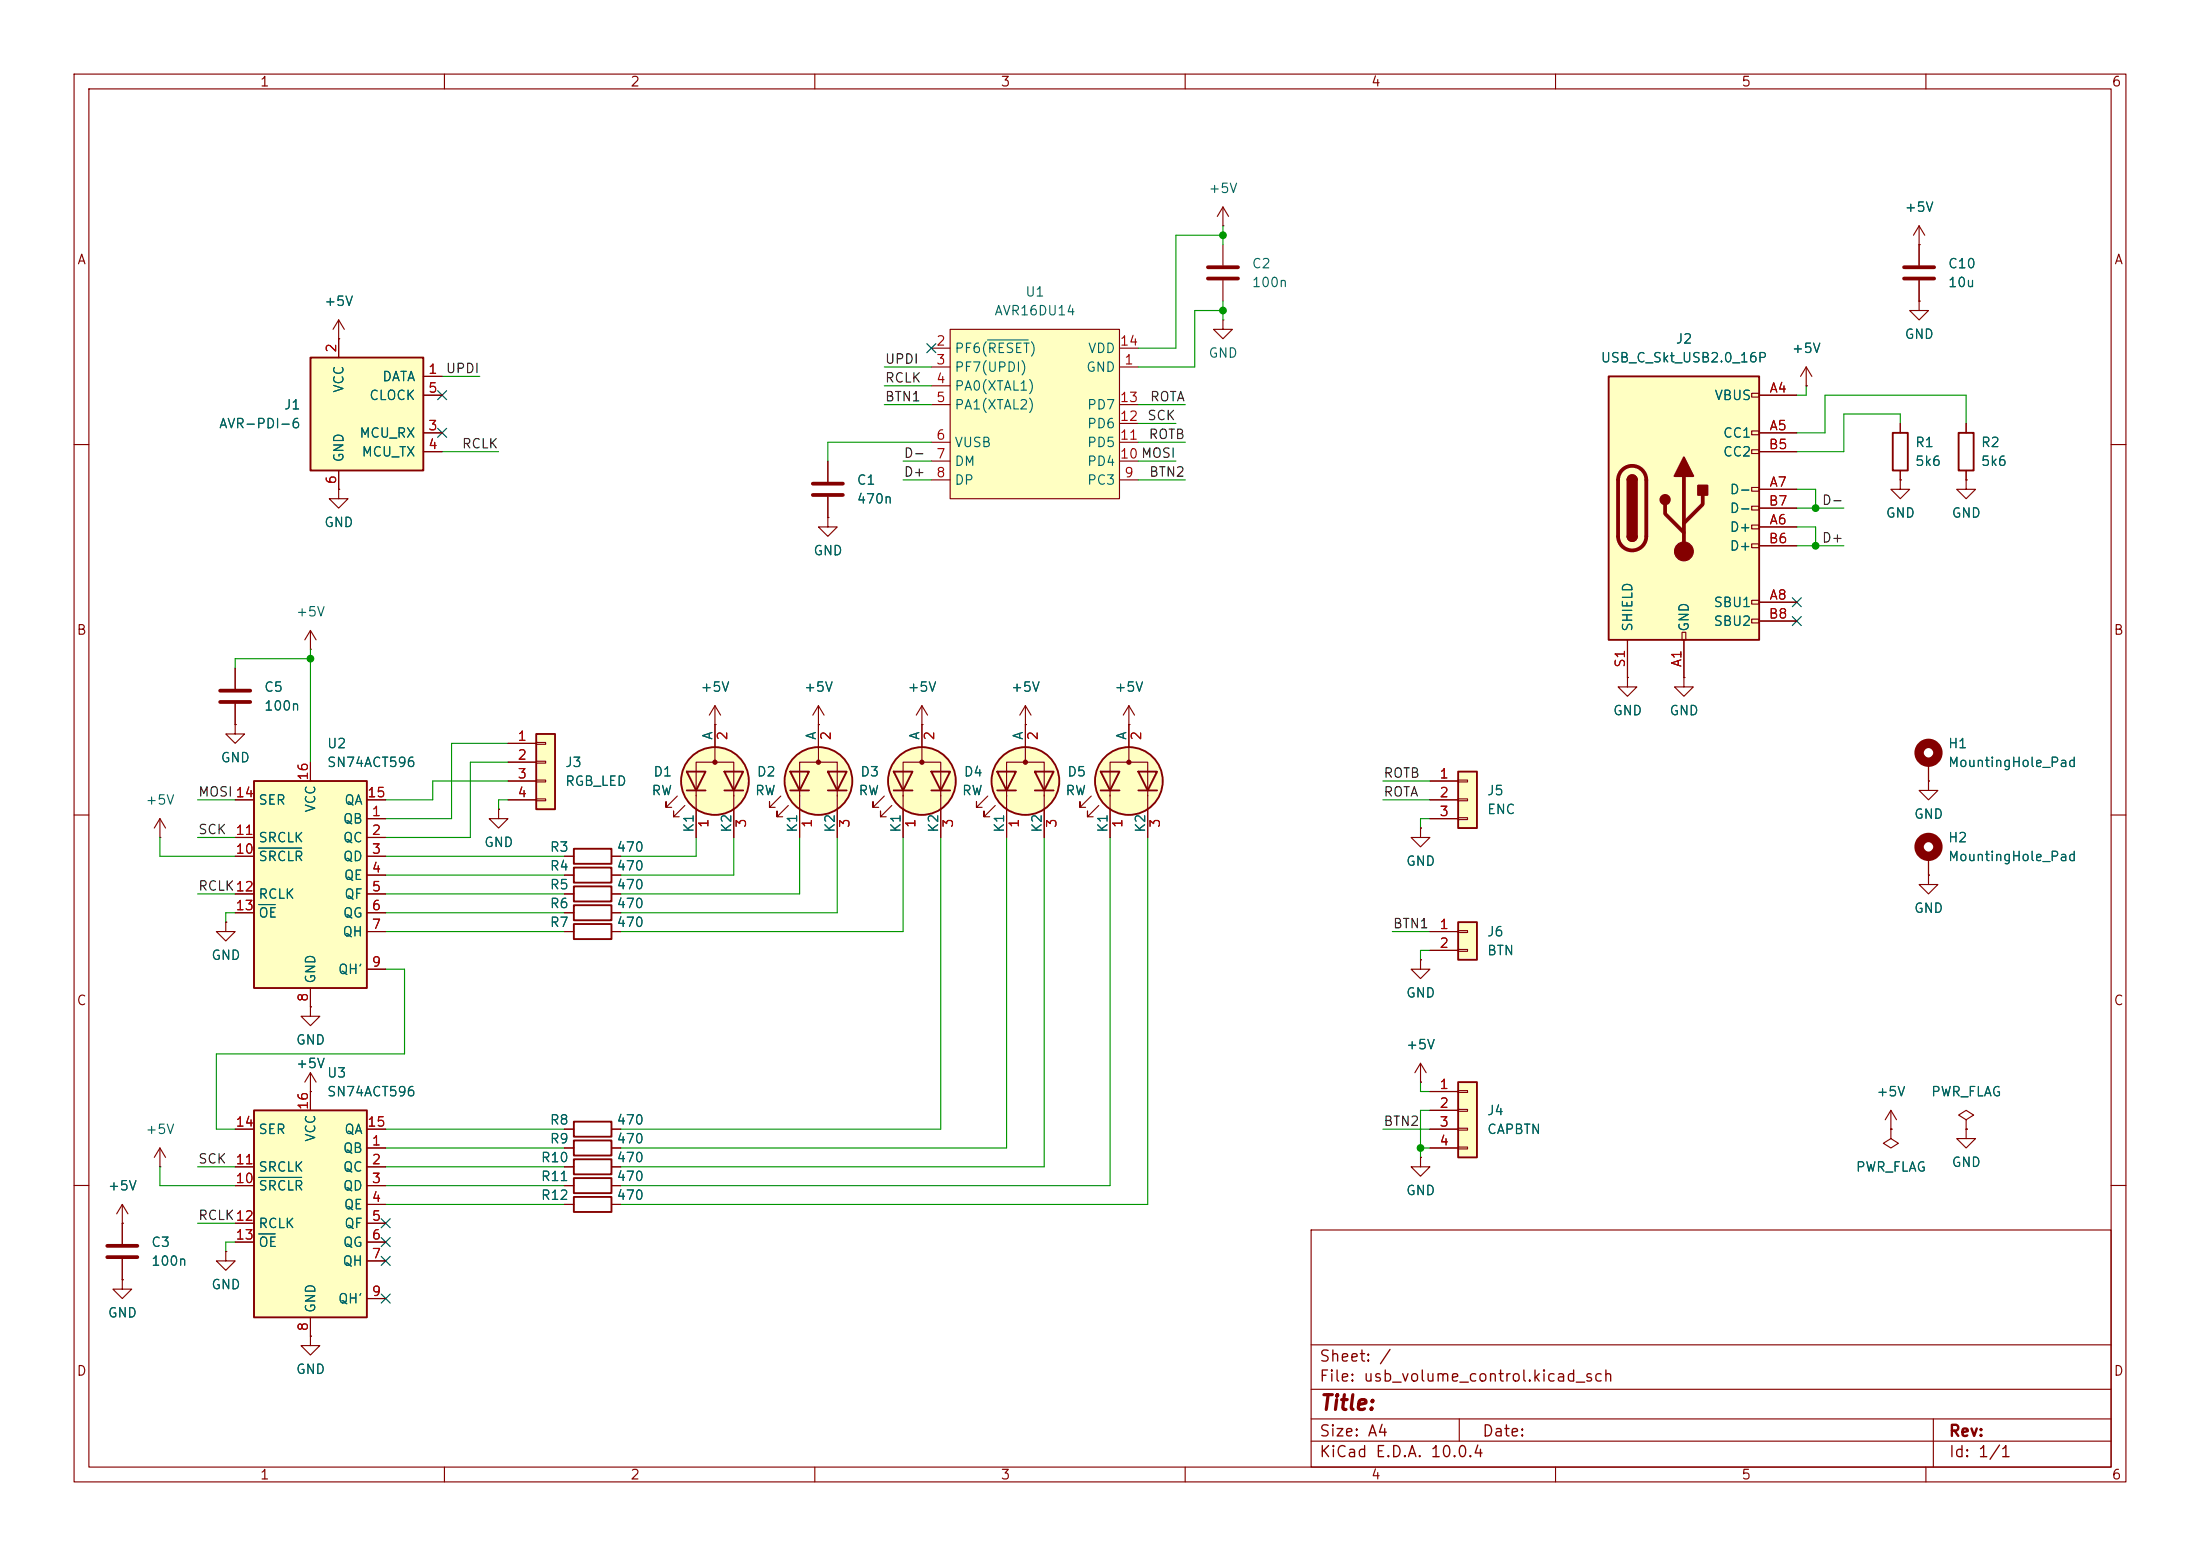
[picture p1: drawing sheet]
<svg xmlns="http://www.w3.org/2000/svg" width="297mm" height="210mm" viewBox="0 0 297 210" stroke-linecap="round" stroke-linejoin="round" font-family="sans-serif">
<g fill="none" stroke="#840000" stroke-width=".15">
<path d="M10 10h277v190h-277zM12 12h273v186h-273zM60 10v2M110 10v2M160 10v2M210 10v2M260 10v2M165.1 30.5h.1M165.1 27.9v2.6M165.1 33v2.8M165.1 37.8v2.8M165.1 27.9l-.8 1.3"/>
<path d="M165.1 27.9l.8 1.3M256.5 57.2v1.2M10 60h2M256.5 64.8v1.2h1.3l-1.3 1.3-1.2-1.3h1.2M256.5 64.8h.1M256.5 63.5v1.3M265.4 64.8v1.2h1.3l-1.3 1.3-1.2-1.3h1.2M265.4 64.8h.1M285 60h2M96.5 97.8h.1M96.5 95.3v7.6M96.5 95.3l-.7 1.2"/>
<path d="M96.5 95.3l.8 1.2M110.5 97.8h.1M110.5 95.3v7.6M110.5 95.3l-.8 1.2M110.5 95.3l.8 1.2M10 110h2M21.6 113h.1M21.6 110.5l-.8 1.3M21.6 110.5l.8 1.3M21.6 110.5v2.5M91.4 107.4l-1.5 1.6v-.8v.8h.8M92.5 108.7l-1.6 1.5v-.7v.7h.8"/>
<path d="M94 107.4v-4.5h5.1v4.5M94 107.3v5.7M99.1 107.3v5.7M105.4 107.4l-1.5 1.6v-.8v.8h.7M106.4 108.7l-1.5 1.5v-.7v.7h.8M107.9 107.4v-4.5h5.1v4.5M107.9 107.3v5.7M113 107.3v5.7M285 110h2M30.5 124.5v1.2h1.2l-1.2 1.3-1.3-1.3h1.3M30.5 124.5h.1M76.2 154.9h1.3"/>
<path d="M82.5 154.9h1.3M191.8 146.1h.1M191.8 143.5l-.8 1.3M191.8 143.5l.7 1.3M191.8 143.5v2.6M10 160h2M16.5 165.1h.1M16.5 162.6v5.3M16.5 169.9v2.8M16.5 162.6l-.8 1.2M16.5 162.6l.8 1.2M76.2 160h1.3"/>
<path d="M76.2 162.6h1.3M82.5 160h1.3M82.5 162.6h1.3M177 166h108v32h-108zM285 160h2M60 198v2M110 198v2M160 198v2M177 194.5h108M177 191.5h108M177 187.5h108M177 181.5h108"/>
<path d="M197 191.5v3M210 198v2M260 198v2M261 191.5v6.5"/>
</g>
<g fill="#ffffc2" stroke="#ffffc2" stroke-width=".14">
<circle cx="96.5" cy="105.4" r="4.6"/>
<circle cx="110.5" cy="105.4" r="4.6"/>
</g>
<g fill="#840000" stroke="#840000" stroke-width=".15">
<circle cx="96.5" cy="102.9" r=".28"/>
<circle cx="110.5" cy="102.9" r=".28"/>
</g>
<g fill="none" stroke="#840000" stroke-width=".25">
<path d="M255.5 58.4h2.1v5.1h-2.1zM92.7 104.1h2.5l-1.2 2.6zM92.7 106.7h2.5M97.8 104.1h2.5l-1.2 2.6zM97.8 106.7h2.5M106.7 104.1h2.5l-1.3 2.6zM106.7 106.7h2.5M111.8 104.1h2.5l-1.3 2.6zM111.8 106.7h2.5M77.5 153.9h5v2.1h-5zM77.5 159h5v2h-5zM77.5 161.5h5v2.1h-5z"/>
<circle cx="96.5" cy="105.4" r="4.6"/>
<circle cx="110.5" cy="105.4" r="4.6"/>
</g>
<path d="M163.1 36.1h4M163.1 37.6h4M14.5 168.1h4M14.5 169.7h4" fill="none" stroke="#840000" stroke-width=".51"/>
<path d="M128.3 44.5h22.8v22.8h-22.8z" fill="#ffffc2"/>
<g fill="none" stroke="#840000" stroke-width=".15">
<path d="M125.7 49.5h2.6M125.7 47h2.6M125.7 52.1h2.6M125.7 54.6h2.6M125.7 59.7h2.6M128.3 44.5h22.8v22.8h-22.8zM151.1 49.5h2.6M151.1 47h2.6M151.1 54.6h2.6M151.1 59.7h2.6M151.1 57.2h2.6M265.4 57.2v1.2"/>
<path d="M125.7 62.2h2.6M125.7 64.8h2.6M151.1 62.2h2.6M151.1 64.8h2.6M265.4 63.5v1.3M76.2 120.7h1.3M82.5 120.7h1.3M76.2 152.4h1.3M82.5 152.4h1.3"/>
</g>
<path d="M133.3 45.9h5.5" fill="none" stroke="#006464" stroke-width=".15"/>
<path d="M264.4 58.4h2v5.1h-2zM77.5 119.6h5v2.1h-5zM77.5 151.4h5v2h-5z" fill="none" stroke="#840000" stroke-width=".25"/>
<path d="M72.4 99.1h2.5v10.1h-2.5z" fill="#ffffc2"/>
<g fill="none" stroke="#840000" stroke-width=".25">
<path d="M72.4 99.1h2.5v10.1h-2.5zM77.5 117.1h5v2h-5zM77.5 114.6h5v2h-5zM120.6 104.1h2.6l-1.3 2.6zM120.6 106.7h2.6M125.7 104.1h2.6l-1.3 2.6zM125.7 106.7h2.6M148.6 104.1h2.5l-1.2 2.6zM148.6 106.7h2.5M153.7 104.1h2.5l-1.3 2.6zM153.7 106.7h2.5M77.5 124.7h5v2h-5z"/>
<path d="M77.5 122.2h5v2h-5z"/>
<circle cx="124.5" cy="105.4" r="4.6"/>
<circle cx="152.4" cy="105.4" r="4.6"/>
</g>
<g fill="none" stroke="#840000" stroke-width=".15">
<path d="M165.1 43.2v1.3h1.3l-1.3 1.2-1.3-1.2h1.3M165.1 43.2h.1M111.8 69.9v1.2h1.2l-1.2 1.3-1.3-1.3h1.3M111.8 69.9h.1M111.8 62.2v2.8M111.8 67.1v2.8M124.5 97.8v5.1M138.4 97.8h.1M138.4 95.3l-.7 1.2M138.4 95.3l.8 1.2M138.4 95.3v2.5M152.4 97.8v5.1"/>
<path d="M68.6 100.3h3.8M68.6 102.9h3.8M68.6 105.4h3.8M68.6 108h3.8M72.4 100.2h1.3v.3h-1.3zM72.4 102.7h1.3v.3h-1.3zM72.4 105.3h1.3v.2h-1.3zM72.4 107.8h1.3v.3h-1.3zM76.2 118.1h1.3M76.2 115.6h1.3M82.5 118.1h1.3M82.5 115.6h1.3"/>
<path d="M119.4 107.4l-1.5 1.6v-.8v.8h.7M120.4 108.7l-1.5 1.5v-.7v.7h.7M121.9 107.4v-4.5h5.1v4.5M121.9 107.3v5.7M127 107.3v5.7M147.3 107.4l-1.5 1.6v-.8v.8h.8M148.3 108.7l-1.5 1.5v-.7v.7h.8M149.9 107.4v-4.5h5v4.5M149.9 107.3v5.7M154.9 107.3v5.7M76.2 125.7h1.3M76.2 123.2h1.3"/>
<path d="M82.5 125.7h1.3M82.5 123.2h1.3M21.6 157.5h.1M21.6 154.9l-.8 1.3M21.6 154.9l.8 1.3M21.6 154.9v2.6M16.5 172.7v1.3h1.3l-1.3 1.3-1.3-1.3h1.3M16.5 172.7h.1"/>
</g>
<g fill="#ffffc2" stroke="#ffffc2" stroke-width=".14">
<circle cx="152.4" cy="105.4" r="4.6"/>
<circle cx="124.5" cy="105.4" r="4.6"/>
</g>
<g fill="#840000" stroke="#840000" stroke-width=".15">
<circle cx="152.4" cy="102.9" r=".28"/>
<circle cx="124.5" cy="102.9" r=".28"/>
</g>
<path d="M109.7 65.3h4.1M109.7 66.8h4.1" fill="none" stroke="#840000" stroke-width=".51"/>
<path d="M34.3 105.4h15.2v28h-15.2z" fill="#ffffc2"/>
<g fill="none" stroke="#840000" stroke-width=".25">
<path d="M34.3 105.4h15.2v28h-15.2zM134.6 104.1h2.6l-1.3 2.6zM134.6 106.7h2.6M139.7 104.1h2.5l-1.2 2.6zM139.7 106.7h2.5"/>
<circle cx="138.4" cy="105.4" r="4.6"/>
</g>
<g fill="none" stroke="#840000" stroke-width=".15">
<path d="M138.4 97.8v5.1M152.4 97.8h.1M152.4 95.3l-.8 1.2M152.4 95.3l.8 1.2M152.4 95.3v2.5M31.7 113h2.6M31.7 115.6h2.6M31.7 108h2.6M41.9 102.9v2.5M49.5 110.5h2.6M49.5 113h2.6M49.5 115.6h2.6"/>
<path d="M49.5 118.1h2.6M49.5 108h2.6M67.3 109.2v1.3h1.3l-1.3 1.3-1.3-1.3h1.3M67.3 109.2h.1M133.3 107.4l-1.5 1.6v-.8v.8h.8M134.4 108.7l-1.6 1.5v-.7v.7h.8M135.9 107.4v-4.5h5.1v4.5M135.9 107.3v5.7M141 107.3v5.7M191.8 111.8v1.2h1.2l-1.2 1.3-1.3-1.3h1.3M191.8 111.8h.1M31.7 120.7h2.6"/>
<path d="M31.7 123.2h2.6M41.9 133.4v2.5M49.5 120.7h2.6M49.5 123.2h2.6M49.5 125.7h2.6M49.5 130.8h2.6M191.8 129.5v1.3h1.2l-1.2 1.3-1.3-1.3h1.3M191.8 129.5h.1M41.9 147.3h.1M41.9 144.8v2.5M41.9 144.8l-.8 1.3M41.9 144.8l.8 1.3"/>
<path d="M191.8 156.2v1.3h1.2l-1.2 1.3-1.3-1.3h1.3M191.8 156.2h.1M30.5 168.9v1.3h1.2l-1.2 1.3-1.3-1.3h1.3M30.5 168.9h.1"/>
</g>
<path d="M34.9 114.5h5.8M34.9 122.1h2.3" fill="none" stroke="#006464" stroke-width=".15"/>
<circle cx="138.4" cy="105.4" r="4.6" fill="#ffffc2" stroke="#ffffc2" stroke-width=".14"/>
<circle cx="138.4" cy="102.9" r=".28" fill="#840000" stroke="#840000" stroke-width=".15"/>
<path d="M34.3 149.9h15.2v27.9h-15.2z" fill="#ffffc2"/>
<path d="M34.3 149.9h15.2v27.9h-15.2zM77.5 156.5h5v2h-5z" fill="none" stroke="#840000" stroke-width=".25"/>
<g fill="none" stroke="#840000" stroke-width=".15">
<path d="M243.8 52.1h.1M243.8 49.5l-.7 1.3M243.8 49.5l.8 1.3M243.8 49.5v2.6M124.5 97.8h.1M124.5 95.3l-.8 1.2M124.5 95.3l.7 1.2M124.5 95.3v2.5M41.9 135.9v1.3h1.3l-1.3 1.2-1.3-1.2h1.3M41.9 135.9h.1M31.7 157.5h2.6M31.7 152.4h2.6"/>
<path d="M41.9 147.3v2.6M49.5 154.9h2.6M49.5 157.5h2.6M49.5 152.4h2.6M76.2 157.5h1.3M82.5 157.5h1.3M31.7 160h2.6M31.7 165.1h2.6M31.7 167.6h2.6M41.9 177.8v2.5M49.5 160h2.6M49.5 162.6h2.6"/>
<path d="M49.5 165.1h2.6M49.5 167.6h2.6M49.5 170.2h2.6M49.5 175.3h2.6M41.9 180.3v1.3h1.3l-1.3 1.3-1.3-1.3h1.3M41.9 180.3h.1"/>
</g>
<path d="M34.9 158.9h5.8M34.9 166.5h2.3" fill="none" stroke="#006464" stroke-width=".15"/>
<path d="M217.2 50.8h20.3v35.6h-20.3z" fill="#ffffc2"/>
<g fill="none" stroke="#840000" stroke-width=".15">
<path d="M259.1 33h.1M259.1 30.5v5.3M259.1 37.8v2.8M259.1 30.5l-.8 1.3M259.1 30.5l.7 1.3M236.5 53.1h1v.5h-1zM236.5 58.2h1v.5h-1zM237.5 53.3h5.1M237.5 58.4h5.1M259.1 40.6v1.3h1.2l-1.2 1.3-1.3-1.3h1.3M259.1 40.6h.1M236.5 60.7h1v.5h-1z"/>
<path d="M236.5 65.8h1v.5h-1zM236.5 68.3h1v.5h-1zM236.5 70.9h1v.5h-1zM236.5 73.4h1v.5h-1zM237.5 71.1h5.1M237.5 66h5.1M237.5 61h5.1M237.5 73.7h5.1M237.5 68.6h5.1M219.7 86.4v5M227.1 85.3h.5v1.1h-.5zM227.3 91.4v1.3h1.3l-1.3 1.3-1.2-1.3h1.2"/>
<path d="M227.3 91.4h.1M227.3 86.4v5M236.5 81h1v.5h-1zM236.5 83.6h1v.5h-1zM237.5 81.3h5.1M237.5 83.8h5.1"/>
</g>
<path d="M217.2 50.8h20.3v35.6h-20.3zM219.7 64.8a.64 .64 0 0 1 .6-.7 .64 .64 0 0 1 .7 .7M219.7 72.4a.64 .64 0 0 0 .6 .6 .64 .64 0 0 0 .7-.6" fill="none" stroke="#840000" stroke-width=".25"/>
<path d="M257 36.1h4.1M257 37.6h4.1M219 63.4a1.9 1.9 0 0 1 2.1-.4 1.9 1.9 0 0 1 1.1 1.8v7.6a1.91 1.91 0 0 1-1.9 1.9 1.91 1.91 0 0 1-1.9-1.9v-7.6a1.9 1.9 0 0 1 .6-1.4zM224.8 68.1v1.2l2.5 2.6M227.3 64.3v10.1M229.9 66.8v1.3l-2.6 2.5" fill="none" stroke="#840000" stroke-width=".51"/>
<g fill="#840000" stroke="#840000" stroke-width=".25">
<path d="M219.7 64.8h1.3v7.6h-1.3z"/>
<path d="M219.9 64.3a.64 .64 0 0 1 .7-.1 .64 .64 0 0 1 .4 .6h-1.3z"/>
<path d="M219.7 72.4h1.3a.64 .64 0 0 1-.7 .6 .64 .64 0 0 1-.6-.6z"/>
<path d="M227.3 61.7l1.3 2.6h-2.5z"/>
<path d="M229.2 65.5h1.3v1.3h-1.3z"/>
<circle cx="224.8" cy="67.4" r=".63"/>
</g>
<circle cx="227.3" cy="74.4" r="1.27" fill="#840000" stroke="#840000" stroke-width=".15"/>
<path d="M196.8 104.1h2.6v7.7h-2.6z" fill="#ffffc2"/>
<path d="M196.8 104.1h2.6v7.7h-2.6z" fill="none" stroke="#840000" stroke-width=".25"/>
<g fill="none" stroke="#840000" stroke-width=".15">
<path d="M219.7 91.4v1.3h1.3l-1.3 1.3-1.3-1.3h1.3M219.7 91.4h.1M193 105.4h3.8M193 108h3.8M193 110.5h3.8M196.8 105.3h1.3v.2h-1.3zM196.8 107.8h1.3v.3h-1.3zM196.8 110.4h1.3v.2h-1.3zM260.3 118.1v1.3h1.3l-1.3 1.3-1.2-1.3h1.2M260.3 118.1h.1M260.3 105.4v1.3h1.3l-1.3 1.3-1.2-1.3h1.2M260.3 105.4h.1"/>
<path d="M260.3 102.9v2.5M260.3 115.6v2.5M265.4 152.4v1.3h1.3l-1.3 1.2-1.2-1.2h1.2M265.4 152.4h.1"/>
</g>
<g fill="none" stroke="#840000" stroke-width="1.3">
<circle cx="260.4" cy="101.6" r="1.27"/>
<circle cx="260.4" cy="114.3" r="1.27"/>
</g>
<path d="M196.8 124.5h2.6v5h-2.6z" fill="#ffffc2"/>
<path d="M196.8 124.5h2.6v5h-2.6z" fill="none" stroke="#840000" stroke-width=".25"/>
<path d="M193 125.7h3.8M193 128.3h3.8M196.8 125.6h1.3v.3h-1.3zM196.8 128.1h1.3v.3h-1.3z" fill="none" stroke="#840000" stroke-width=".15"/>
<path d="M196.8 146.1h2.6v10.1h-2.6z" fill="#ffffc2"/>
<path d="M196.8 146.1h2.6v10.1h-2.6z" fill="none" stroke="#840000" stroke-width=".25"/>
<g fill="none" stroke="#840000" stroke-width=".15">
<path d="M45.7 45.7h.1M45.7 43.2l-.7 1.3M45.7 43.2l.8 1.3M45.7 43.2v2.5M45.7 66v1.3h1.3l-1.3 1.3-1.3-1.3h1.3M45.7 66h.1M31.7 97.8v1.3h1.3l-1.3 1.2-1.2-1.2h1.2M31.7 97.8h.1M31.7 90.2v2.8M31.7 95v2.8M41.9 87.6h.1M41.9 85.1l-.8 1.3"/>
<path d="M41.9 85.1l.8 1.3M41.9 85.1v2.5M193 147.3h3.8M193 149.9h3.8M193 152.4h3.8M193 154.9h3.8M196.8 147.2h1.3v.2h-1.3zM196.8 149.7h1.3v.3h-1.3zM196.8 152.3h1.3v.2h-1.3zM196.8 154.8h1.3v.3h-1.3zM255.3 152.4h.1M255.3 152.4v1.3l1 .6-1 .6-1-.6 1-.6"/>
<path d="M255.3 149.9l-.8 1.2M255.3 149.9l.7 1.2M255.3 149.9v2.5M265.4 151.1l1-.6-1-.6-1 .6 1 .6v1.3M265.4 152.4h.1"/>
</g>
<path d="M29.7 93.2h4.1M29.7 94.7h4.1" fill="none" stroke="#840000" stroke-width=".51"/>
<path d="M41.9 48.3h15.2v15.2h-15.2z" fill="#ffffc2"/>
<path d="M41.9 48.3h15.2v15.2h-15.2z" fill="none" stroke="#840000" stroke-width=".25"/>
<g fill="none" stroke="#840000" stroke-width=".15">
<path d="M259.1 33h.1M259.1 33v2.8M259.1 37.8v2.8M45.7 45.7h.1M45.7 45.7v2.6M57.1 50.8h2.6M57.1 58.4h2.6M57.1 53.3h2.6M237.5 58.4h5.1M237.5 53.3h5.1M243.8 52.1h.1M256.5 57.2v1.2"/>
<path d="M259.1 40.6h.1M265.4 57.2v1.2M45.7 66h.1M45.7 63.5v2.5M57.1 61h2.6M111.8 69.9h.1M111.8 62.2v2.8M111.8 67.1v2.8M237.5 61h5.1M237.5 71.1h5.1M237.5 66h5.1M237.5 73.7h5.1"/>
<path d="M237.5 68.6h5.1M256.5 64.8h.1M256.5 63.5v1.3M265.4 64.8h.1M265.4 63.5v1.3M31.7 97.8h.1M31.7 90.2v2.8M31.7 95v2.8M96.5 97.8h.1M96.5 97.8v3M110.5 97.8h.1M110.5 97.8v3"/>
<path d="M124.5 97.8h.1M124.5 97.8v3M138.4 97.8h.1M138.4 97.8v3M152.4 97.8h.1M152.4 97.8v3M219.7 91.4h.1M219.7 86.4v5M227.3 91.4h.1M227.3 86.4v5M237.5 81.3h5.1M237.5 83.8h5.1"/>
<path d="M31.7 113h2.6M31.7 115.6h2.6M31.7 108h2.6M41.9 102.9v2.5M49.5 110.5h2.6M49.5 113h2.6M49.5 115.6h2.6M49.5 118.1h2.6M49.5 108h2.6M67.3 109.2h.1M68.6 108h3.8M68.6 105.4h3.8"/>
<path d="M68.6 100.3h3.8M68.6 102.9h3.8M76.2 115.6h1.3M76.2 118.1h1.3M82.5 115.6h1.3M82.5 118.1h1.3M94 109.2v3.8M99.1 109.2v3.8M107.9 109.2v3.8M113 109.2v3.8M121.9 109.2v3.8M127 109.2v3.8"/>
<path d="M135.9 109.2v3.8M141 109.2v3.8M149.9 109.2v3.8M154.9 109.2v3.8M191.8 111.8h.1M193 110.5h3.8M193 108h3.8M193 105.4h3.8M260.3 118.1h.1M260.3 105.4h.1M260.3 102.9v2.5M260.3 115.6v2.5"/>
<path d="M30.5 124.5h.1M31.7 120.7h2.6M31.7 123.2h2.6M41.9 135.9h.1M41.9 133.4v2.5M49.5 120.7h2.6M49.5 123.2h2.6M49.5 125.7h2.6M49.5 130.8h2.6M76.2 120.7h1.3M76.2 123.2h1.3M76.2 125.7h1.3"/>
<path d="M82.5 120.7h1.3M82.5 123.2h1.3M82.5 125.7h1.3M191.8 129.5h.1M193 125.7h3.8M193 128.3h3.8M31.7 157.5h2.6M31.7 152.4h2.6M41.9 147.3h.1M41.9 147.3v2.6M49.5 154.9h2.6M49.5 157.5h2.6"/>
<path d="M49.5 152.4h2.6M76.2 154.9h1.3M76.2 157.5h1.3M76.2 152.4h1.3M82.5 154.9h1.3M82.5 157.5h1.3M82.5 152.4h1.3M191.8 146.1h.1M191.8 156.2h.1M193 154.9h3.8M193 152.4h3.8M193 147.3h3.8"/>
<path d="M193 149.9h3.8M255.3 152.4h.1M265.4 152.4h.1M16.5 172.7h.1M16.5 165.1h.1M16.5 165.1v2.8M16.5 169.9v2.8M30.5 168.9h.1M31.7 160h2.6M31.7 165.1h2.6M31.7 167.6h2.6M41.9 177.8v2.5"/>
<path d="M49.5 160h2.6M49.5 162.6h2.6M49.5 165.1h2.6M49.5 167.6h2.6M49.5 170.2h2.6M49.5 175.3h2.6M76.2 160h1.3M76.2 162.6h1.3M82.5 160h1.3M82.5 162.6h1.3M41.9 180.3h.1"/>
</g>
<g fill="none" stroke="#009600" stroke-width=".15">
<path d="M165.1 30.5v2.5M165.1 31.8h-6.4v15.2h-5M59.7 50.8h5.1M119.4 54.6h6.3M119.4 49.5h6.3M119.4 52.1h6.3M125.7 59.7h-13.9v2.5M153.7 54.6h6.3M153.7 59.7h6.3M153.7 57.2h5M165.1 40.6v2.6M165.1 41.9h-3.8v7.6h-7.6"/>
<path d="M243.8 52.1v1.2h-1.2M256.5 57.2v-1.3h-7.6v5.1h-6.3M265.4 57.2v-3.9h-19v5.1h-3.8M59.7 61h7.6M121.9 64.8h3.8M121.9 62.2h3.8M153.7 64.8h6.3M153.7 62.2h5M242.6 66h2.5v2.6M242.6 71.1h2.5v2.6M242.6 73.7h6.3M242.6 68.6h6.3"/>
<path d="M41.9 88.9h-10.2v1.3M41.9 87.6v15.3M21.6 113v2.6h10.1M26.7 108h5M26.7 113h5M52.1 115.6h24.1M52.1 118.1h24.1M68.6 105.4h-10.2v2.6h-6.3M68.6 108h-1.3v1.2M68.6 100.3h-7.6v10.2h-8.9M68.6 102.9h-5.1v10.1h-11.4M94 113v2.6h-10.2"/>
<path d="M99.1 113v5.1h-15.3M107.9 113v7.7h-24.1M113 113v10.2h-29.2M121.9 113v12.7h-38.1M127 113v39.4h-43.2M135.9 113v41.9h-52.1M141 113v44.5h-57.2M149.9 113v47h-66.1M154.9 113v49.6h-71.1M186.7 108h6.3M186.7 105.4h6.3M193 110.5h-1.2v1.3"/>
<path d="M26.7 120.7h5M31.7 123.2h-1.2v1.3M52.1 130.8h2.5v11.4h-25.4v10.2h2.5M52.1 120.7h24.1M52.1 125.7h24.1M52.1 123.2h24.1M188 125.7h5M193 128.3h-1.2v1.2M21.6 157.5v2.5h10.1M26.7 157.5h5M52.1 152.4h24.1M52.1 157.5h24.1"/>
<path d="M52.1 154.9h24.1M186.7 152.4h6.3M191.8 146.1v1.2h1.2M191.8 154.9h1.2M193 149.9h-1.2v6.3M26.7 165.1h5M31.7 167.6h-1.2v1.3M52.1 160h24.1M52.1 162.6h24.1"/>
</g>
<g fill="none" stroke="#000084" stroke-width=".15">
<path d="M59.1 57.8l1.2 1.2M59.1 52.7l1.2 1.2M60.3 57.8l-1.2 1.2M60.3 52.7l-1.2 1.2M125.1 46.4l1.2 1.2M126.3 46.4l-1.2 1.2M242 83.2l1.2 1.2M242 80.7l1.2 1.2M243.2 83.2l-1.2 1.2M243.2 80.7l-1.2 1.2M51.5 174.7l1.2 1.2M51.5 164.5l1.2 1.2"/>
<path d="M51.5 169.6l1.2 1.2M51.5 167l1.2 1.2M52.7 174.7l-1.2 1.2M52.7 164.5l-1.2 1.2M52.7 169.6l-1.2 1.2M52.7 167l-1.2 1.2"/>
</g>
<path d="M34.9 114.5h5.8M34.9 122.1h2.3M34.9 158.9h5.8M34.9 166.5h2.3" fill="none" stroke="#006464" stroke-width=".15"/>
<g fill="#009600" stroke="#009600" stroke-width=".14">
<circle cx="165.1" cy="31.8" r=".46"/>
<circle cx="165.1" cy="41.9" r=".46"/>
<circle cx="191.8" cy="154.9" r=".46"/>
<circle cx="245.1" cy="73.7" r=".46"/>
<circle cx="245.1" cy="68.6" r=".46"/>
<circle cx="41.9" cy="88.9" r=".46"/>
</g>
<text font-size="2" fill="#840000" x="178" y="190.8">Title:</text>
<g font-size="1.5" fill="#840000">
<text x="178" y="184.2">Sheet: /</text>
<text x="178" y="186.9">File: usb_volume_control.kicad_sch</text>
<text x="178" y="197.1">KiCad E.D.A. 10.0.4</text>
<text x="178" y="194.3">Size: A4</text>
<text x="200" y="194.3">Date:</text>
<text x="263" y="194.3">Rev:</text>
<text x="263" y="197.1">Id: 1/1</text>
</g>
<g font-size="1.3" fill="#840000">
<text x="35" y="12">1</text>
<text x="85" y="12">2</text>
<text x="135" y="12">3</text>
<text x="185" y="12">4</text>
<text x="235" y="12">5</text>
<text x="285" y="12">6</text>
<text x="10.3" y="36">A</text>
<text x="285.3" y="36">A</text>
<text x="10.3" y="86">B</text>
<text x="285.3" y="86">B</text>
<text x="10.3" y="136">C</text>
<text x="285.3" y="136">C</text>
<text x="10.3" y="186">D</text>
<text x="285.3" y="186">D</text>
<text x="35" y="200">1</text>
<text x="85" y="200">2</text>
<text x="135" y="200">3</text>
<text x="185" y="200">4</text>
<text x="235" y="200">5</text>
<text x="285" y="200">6</text>
</g>
<g font-size="1.3" fill="#006464">
<text x="163.1" y="26.4">+5V</text>
<text x="257" y="28.9">+5V</text>
<text x="43.7" y="41.6">+5V</text>
<text x="138.3" y="40.3">U1</text>
<text x="168.9" y="36.5">C2</text>
<text x="168.9" y="39.1">100n</text>
<text x="262.9" y="36.5">C10</text>
<text x="262.9" y="39.1">10u</text>
<text x="128.8" y="48">PF6(RESET)</text>
<text x="134.2" y="42.9">AVR16DU14</text>
<text x="146.8" y="48">VDD</text>
<text x="226.1" y="46.7">J2</text>
<text x="241.8" y="48">+5V</text>
<text x="257" y="46.1">GND</text>
<text x="46.7" y="53.1" transform="rotate(-90 46.7 53.1)">VCC</text>
<text x="51.5" y="51.8">DATA</text>
<text x="128.8" y="50.5">PF7(UPDI)</text>
<text x="128.8" y="53">PA0(XTAL1)</text>
<text x="146.5" y="50.5">GND</text>
<text x="163.1" y="48.6">GND</text>
<text x="216" y="49.2">USB_C_Skt_USB2.0_16P</text>
<text x="29.5" y="58.1">AVR-PDI-6</text>
<text x="38.2" y="55.6">J1</text>
<text x="48.4" y="59.4">MCU_RX</text>
<text x="49.8" y="54.3">CLOCK</text>
<text x="128.8" y="55.6">PA1(XTAL2)</text>
<text x="146.7" y="58.1">PD6</text>
<text x="146.7" y="55.6">PD7</text>
<text x="231.4" y="54.3">VBUS</text>
<text x="232.5" y="59.4">CC1</text>
<text x="46.7" y="62.5" transform="rotate(-90 46.7 62.5)">GND</text>
<text x="48.7" y="61.9">MCU_TX</text>
<text x="115.6" y="65.7">C1</text>
<text x="128.8" y="60.7">VUSB</text>
<text x="128.8" y="63.2">DM</text>
<text x="128.8" y="65.7">DP</text>
<text x="146.7" y="65.7">PC3</text>
<text x="146.7" y="63.2">PD4</text>
<text x="146.7" y="60.7">PD5</text>
<text x="232.5" y="61.9">CC2</text>
<text x="258.5" y="60.7">R1</text>
<text x="258.5" y="63.2">5k6</text>
<text x="267.3" y="60.7">R2</text>
<text x="267.3" y="63.2">5k6</text>
<text x="43.7" y="71.5">GND</text>
<text x="115.6" y="68.3">470n</text>
<text x="233.4" y="67">D-</text>
<text x="233.4" y="69.6">D-</text>
<text x="254.5" y="70.2">GND</text>
<text x="263.4" y="70.2">GND</text>
<text x="109.7" y="75.3">GND</text>
<text x="233.4" y="72.1">D+</text>
<text x="233.4" y="74.6">D+</text>
<text x="39.9" y="83.5">+5V</text>
<text x="231.3" y="82.3">SBU1</text>
<text x="220.7" y="85.3" transform="rotate(-90 220.7 85.3)">SHIELD</text>
<text x="228.3" y="85.3" transform="rotate(-90 228.3 85.3)">GND</text>
<text x="231.3" y="84.8">SBU2</text>
<text x="35.6" y="93.7">C5</text>
<text x="94.5" y="93.7">+5V</text>
<text x="108.5" y="93.7">+5V</text>
<text x="122.4" y="93.7">+5V</text>
<text x="136.4" y="93.7">+5V</text>
<text x="150.4" y="93.7">+5V</text>
<text x="35.6" y="96.2">100n</text>
<text x="44.1" y="101.3">U2</text>
<text x="96.5" y="100" transform="rotate(-90 96.5 100)">A</text>
<text x="110.5" y="100" transform="rotate(-90 110.5 100)">A</text>
<text x="124.4" y="100" transform="rotate(-90 124.4 100)">A</text>
<text x="138.4" y="100" transform="rotate(-90 138.4 100)">A</text>
<text x="152.4" y="100" transform="rotate(-90 152.4 100)">A</text>
<text x="217.7" y="96.9">GND</text>
<text x="225.3" y="96.9">GND</text>
<text x="262.9" y="101.3">H1</text>
<text x="29.7" y="103.2">GND</text>
<text x="44.1" y="103.8">SN74ACT596</text>
<text x="76.2" y="103.8">J3</text>
<text x="76.2" y="106.4">RGB_LED</text>
<text x="87.9" y="107.7">RW</text>
<text x="88.1" y="105.1">D1</text>
<text x="101.8" y="107.7">RW</text>
<text x="102.1" y="105.1">D2</text>
<text x="115.8" y="107.7">RW</text>
<text x="116.1" y="105.1">D3</text>
<text x="129.8" y="107.7">RW</text>
<text x="130" y="105.1">D4</text>
<text x="143.8" y="107.7">RW</text>
<text x="144" y="105.1">D5</text>
<text x="200.7" y="107.7">J5</text>
<text x="262.9" y="103.8">MountingHole_Pad</text>
<text x="19.6" y="108.9">+5V</text>
<text x="34.8" y="108.9">SER</text>
<text x="42.9" y="109.7" transform="rotate(-90 42.9 109.7)">VCC</text>
<text x="46.2" y="111.5">QB</text>
<text x="46.4" y="108.9">QA</text>
<text x="94" y="112.5" transform="rotate(-90 94 112.5)">K1</text>
<text x="99" y="112.5" transform="rotate(-90 99 112.5)">K2</text>
<text x="107.9" y="112.5" transform="rotate(-90 107.9 112.5)">K1</text>
<text x="113" y="112.5" transform="rotate(-90 113 112.5)">K2</text>
<text x="121.9" y="112.5" transform="rotate(-90 121.9 112.5)">K1</text>
<text x="127" y="112.5" transform="rotate(-90 127 112.5)">K2</text>
<text x="135.9" y="112.5" transform="rotate(-90 135.9 112.5)">K1</text>
<text x="140.9" y="112.5" transform="rotate(-90 140.9 112.5)">K2</text>
<text x="149.8" y="112.5" transform="rotate(-90 149.8 112.5)">K1</text>
<text x="154.9" y="112.5" transform="rotate(-90 154.9 112.5)">K2</text>
<text x="200.7" y="110.2">ENC</text>
<text x="258.3" y="110.8">GND</text>
<text x="34.8" y="116.5">SRCLR</text>
<text x="34.8" y="114">SRCLK</text>
<text x="46.2" y="114">QC</text>
<text x="46.2" y="116.5">QD</text>
<text x="46.3" y="119.1">QE</text>
<text x="65.3" y="114.6">GND</text>
<text x="74.1" y="117.8">R4</text>
<text x="74.1" y="115.3">R3</text>
<text x="83.2" y="117.8">470</text>
<text x="83.2" y="115.3">470</text>
<text x="189.7" y="117.2">GND</text>
<text x="262.9" y="114">H2</text>
<text x="262.9" y="116.5">MountingHole_Pad</text>
<text x="34.8" y="121.6">RCLK</text>
<text x="34.8" y="124.2">OE</text>
<text x="46.2" y="124.2">QG</text>
<text x="46.4" y="121.6">QF</text>
<text x="74.1" y="120.4">R5</text>
<text x="74.1" y="125.4">R7</text>
<text x="74.1" y="122.9">R6</text>
<text x="83.2" y="120.4">470</text>
<text x="83.2" y="125.4">470</text>
<text x="83.2" y="122.9">470</text>
<text x="258.3" y="123.5">GND</text>
<text x="28.4" y="129.9">GND</text>
<text x="45.6" y="131.8">QH'</text>
<text x="46.2" y="126.7">QH</text>
<text x="200.7" y="126.7">J6</text>
<text x="200.7" y="129.2">BTN</text>
<text x="42.9" y="132.8" transform="rotate(-90 42.9 132.8)">GND</text>
<text x="189.7" y="135">GND</text>
<text x="39.9" y="141.3">GND</text>
<text x="189.7" y="141.9">+5V</text>
<text x="39.9" y="144.5">+5V</text>
<text x="44.1" y="148.3">SN74ACT596</text>
<text x="44.1" y="145.8">U3</text>
<text x="253.2" y="148.3">+5V</text>
<text x="260.6" y="148.3">PWR_FLAG</text>
<text x="19.6" y="153.4">+5V</text>
<text x="34.8" y="153.4">SER</text>
<text x="42.9" y="154.2" transform="rotate(-90 42.9 154.2)">VCC</text>
<text x="46.2" y="155.9">QB</text>
<text x="46.4" y="153.4">QA</text>
<text x="74.1" y="154.6">R9</text>
<text x="74.1" y="152.1">R8</text>
<text x="83.2" y="154.6">470</text>
<text x="83.2" y="152.1">470</text>
<text x="200.7" y="150.8">J4</text>
<text x="200.7" y="153.4">CAPBTN</text>
<text x="14.5" y="161">+5V</text>
<text x="34.8" y="161">SRCLR</text>
<text x="34.8" y="158.5">SRCLK</text>
<text x="46.2" y="158.5">QC</text>
<text x="46.2" y="161">QD</text>
<text x="72.9" y="159.7">R11</text>
<text x="72.9" y="157.2">R10</text>
<text x="83.2" y="159.7">470</text>
<text x="83.2" y="157.2">470</text>
<text x="189.7" y="161.6">GND</text>
<text x="250.5" y="158.5">PWR_FLAG</text>
<text x="263.4" y="157.8">GND</text>
<text x="34.8" y="166.1">RCLK</text>
<text x="46.3" y="163.5">QE</text>
<text x="46.4" y="166.1">QF</text>
<text x="72.9" y="162.3">R12</text>
<text x="83.2" y="162.3">470</text>
<text x="20.3" y="168.6">C3</text>
<text x="20.3" y="171.2">100n</text>
<text x="34.8" y="168.6">OE</text>
<text x="46.2" y="171.2">QH</text>
<text x="46.2" y="168.6">QG</text>
<text x="14.5" y="178.1">GND</text>
<text x="28.4" y="174.3">GND</text>
<text x="42.9" y="177.3" transform="rotate(-90 42.9 177.3)">GND</text>
<text x="45.6" y="176.2">QH'</text>
<text x="39.9" y="185.8">GND</text>
</g>
<g font-size="1.3" fill="#a90000">
<text x="45.7" y="47.7" transform="rotate(-90 45.7 47.7)">2</text>
<text x="126.3" y="47">2</text>
<text x="151.1" y="47">14</text>
<text x="57.7" y="50.8">1</text>
<text x="57.7" y="53.3">5</text>
<text x="126.3" y="49.5">3</text>
<text x="126.3" y="52">4</text>
<text x="151.7" y="49.5">1</text>
<text x="238.8" y="53.3">A4</text>
<text x="57.7" y="58.4">3</text>
<text x="126.3" y="54.6">5</text>
<text x="126.3" y="59.7">6</text>
<text x="151.1" y="59.7">11</text>
<text x="151.1" y="57.1">12</text>
<text x="151.1" y="54.6">13</text>
<text x="238.8" y="58.4">A5</text>
<text x="45.7" y="65.5" transform="rotate(-90 45.7 65.5)">6</text>
<text x="57.7" y="60.9">4</text>
<text x="126.3" y="62.2">7</text>
<text x="126.3" y="64.7">8</text>
<text x="151.1" y="62.2">10 MOSI</text>
<text x="151.7" y="64.7">9</text>
<text x="238.7" y="60.9">B5</text>
<text x="238.7" y="68.6">B7</text>
<text x="238.8" y="71.1">A6</text>
<text x="238.8" y="66">A7</text>
<text x="238.7" y="73.6">B6</text>
<text x="238.7" y="83.8">B8</text>
<text x="238.8" y="81.3">A8</text>
<text x="219.7" y="90.2" transform="rotate(-90 219.7 90.2)">S1</text>
<text x="227.3" y="90.2" transform="rotate(-90 227.3 90.2)">A1</text>
<text x="69.8" y="100.3">1</text>
<text x="98.5" y="100" transform="rotate(-90 98.5 100)">2</text>
<text x="112.5" y="100" transform="rotate(-90 112.5 100)">2</text>
<text x="126.4" y="100" transform="rotate(-90 126.4 100)">2</text>
<text x="140.4" y="100" transform="rotate(-90 140.4 100)">2</text>
<text x="154.4" y="100" transform="rotate(-90 154.4 100)">2</text>
<text x="31.7" y="107.9">14</text>
<text x="41.9" y="105.5" transform="rotate(-90 41.9 105.5)">16</text>
<text x="49.5" y="107.9">15</text>
<text x="69.8" y="102.8">2</text>
<text x="69.8" y="105.4">3</text>
<text x="69.8" y="107.9">4</text>
<text x="194.2" y="105.4">1</text>
<text x="194.2" y="107.9">2</text>
<text x="31.7" y="113">11</text>
<text x="50.1" y="110.5">1</text>
<text x="50.1" y="113">2</text>
<text x="95.9" y="111.8" transform="rotate(-90 95.9 111.8)">1</text>
<text x="101" y="111.8" transform="rotate(-90 101 111.8)">3</text>
<text x="109.9" y="111.8" transform="rotate(-90 109.9 111.8)">1</text>
<text x="115" y="111.8" transform="rotate(-90 115 111.8)">3</text>
<text x="123.9" y="111.8" transform="rotate(-90 123.9 111.8)">1</text>
<text x="129" y="111.8" transform="rotate(-90 129 111.8)">3</text>
<text x="137.9" y="111.8" transform="rotate(-90 137.9 111.8)">1</text>
<text x="142.9" y="111.8" transform="rotate(-90 142.9 111.8)">3</text>
<text x="151.8" y="111.8" transform="rotate(-90 151.8 111.8)">1</text>
<text x="156.9" y="111.8" transform="rotate(-90 156.9 111.8)">3</text>
<text x="194.2" y="110.5">3</text>
<text x="31.7" y="115.5">10</text>
<text x="50.1" y="115.5">3</text>
<text x="50.1" y="118.1">4</text>
<text x="31.7" y="123.2">13</text>
<text x="31.7" y="120.6">12</text>
<text x="50.1" y="120.6">5</text>
<text x="50.1" y="123.2">6</text>
<text x="50.1" y="125.7">7</text>
<text x="194.2" y="125.7">1</text>
<text x="50.1" y="130.8">9</text>
<text x="194.2" y="128.2">2</text>
<text x="41.9" y="135.3" transform="rotate(-90 41.9 135.3)">8</text>
<text x="41.9" y="149.9" transform="rotate(-90 41.9 149.9)">16</text>
<text x="194.2" y="147.3">1</text>
<text x="194.2" y="149.8">2</text>
<text x="31.7" y="152.4">14</text>
<text x="49.5" y="152.4">15</text>
<text x="50.1" y="154.9">1</text>
<text x="194.2" y="152.4">3</text>
<text x="194.2" y="154.9">4</text>
<text x="31.7" y="160">10</text>
<text x="31.7" y="157.5">11</text>
<text x="50.1" y="157.5">2</text>
<text x="50.1" y="160">3</text>
<text x="31.7" y="167.6">13</text>
<text x="31.7" y="165.1">12</text>
<text x="50.1" y="162.5">4</text>
<text x="50.1" y="165.1">5</text>
<text x="50.1" y="167.6">6</text>
<text x="50.1" y="170.2">7</text>
<text x="41.9" y="179.8" transform="rotate(-90 41.9 179.8)">8</text>
<text x="50.1" y="175.2">9</text>
</g>
<g font-size="1.3" fill="#0f0f0f">
<text x="60.1" y="50.7">UPDI</text>
<text x="119.4" y="49.4">UPDI</text>
<text x="119.4" y="51.9">RCLK</text>
<text x="119.4" y="54.5">BTN1</text>
<text x="154.8" y="57">SCK</text>
<text x="155" y="59.6">ROTB</text>
<text x="155.2" y="54.5">ROTA</text>
<text x="62.3" y="60.8">RCLK</text>
<text x="121.9" y="62.1">D-</text>
<text x="121.9" y="64.6">D+</text>
<text x="155" y="64.6">BTN2</text>
<text x="245.9" y="68.5">D-</text>
<text x="245.9" y="73.5">D+</text>
<text x="26.7" y="107.8">MOSI 14</text>
<text x="186.7" y="105.3">ROTB</text>
<text x="186.7" y="107.8">ROTA</text>
<text x="26.7" y="112.9">SCK</text>
<text x="26.7" y="120.5">RCLK12</text>
<text x="188" y="125.6">BTN1</text>
<text x="186.7" y="152.3">BTN2</text>
<text x="26.7" y="157.4">SCK</text>
<text x="26.7" y="165">RCLK12</text>
</g>
</svg>
